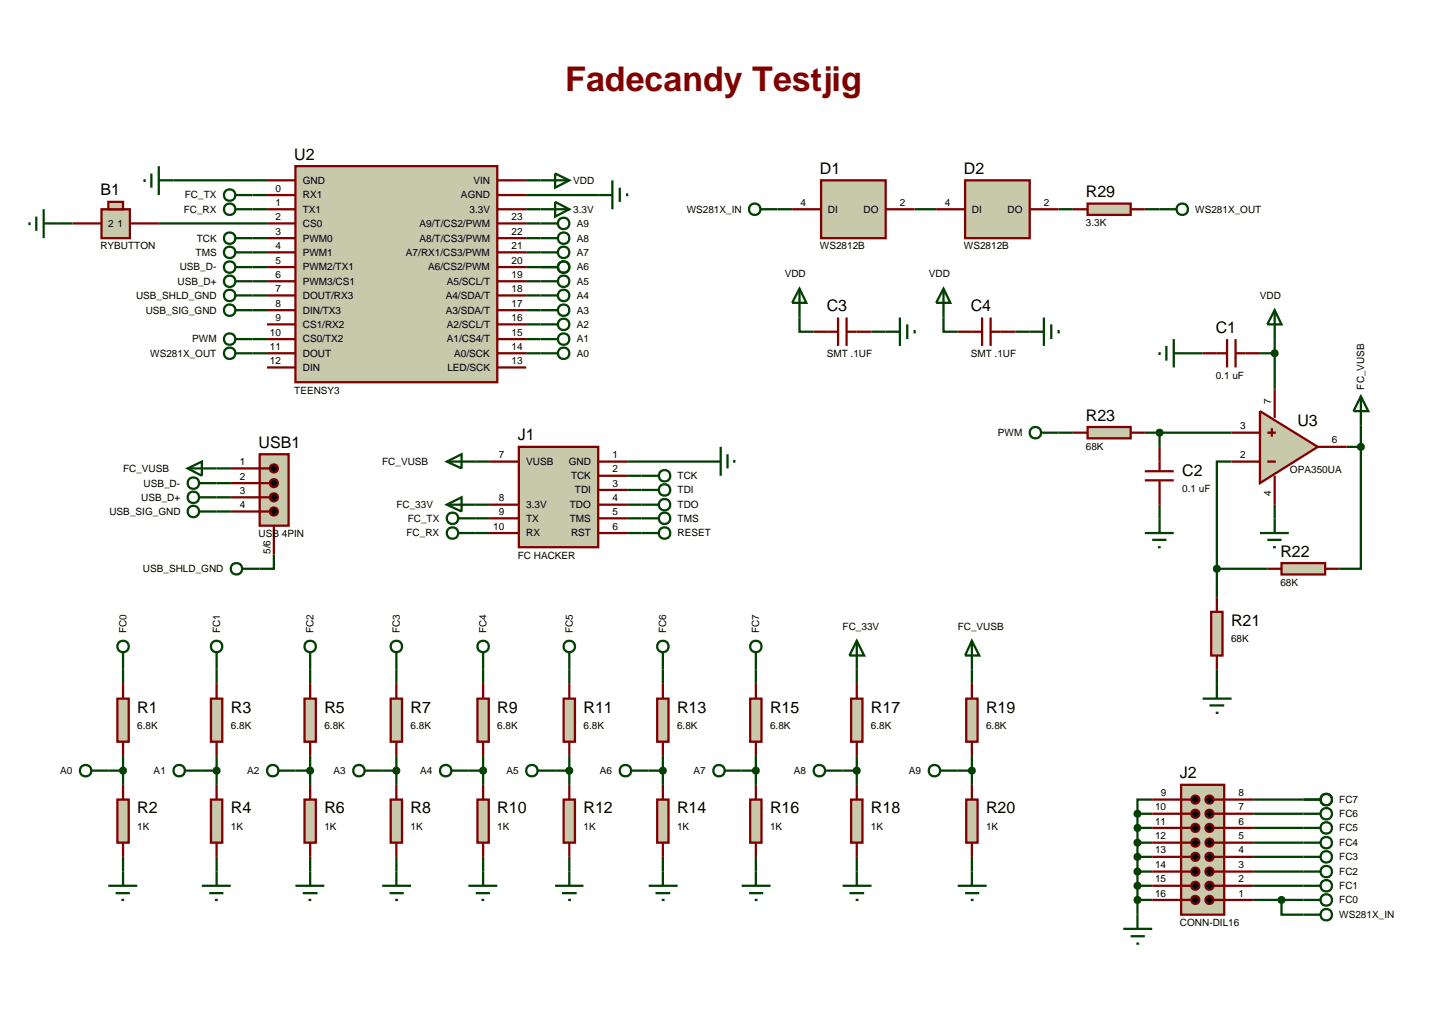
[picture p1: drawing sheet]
<svg xmlns="http://www.w3.org/2000/svg" width="257mm" height="180mm" viewBox="0 0 257 180" stroke-linecap="round" stroke-linejoin="round" font-family="sans-serif">
<g fill="none" stroke="#004000" stroke-width=".4">
<path d="M10.2 39.4h2.6M28 39.4h19.1M30.6 31.8h16.5M44.5 34.4h2.6M44.5 36.9h2.6M92.8 31.8h2.5M92.8 34.4h12.7M92.8 36.9h2.5M92.8 39.4h2.5M137.1 36.9h2.6M161.3 36.9h3.8M186.7 36.9h2.5"/>
<path d="M201.9 36.9h2.6M44.5 42h2.6M44.5 44.5h2.6M44.5 47.1h2.6M44.5 49.6h2.6M44.5 52.1h2.6M44.5 54.7h2.6M44.5 59.8h2.6M92.8 42h2.5M92.8 44.5h2.5M92.8 47.1h2.5M92.8 49.6h2.5"/>
<path d="M92.8 52.1h2.5M92.8 54.7h2.5M92.8 59.8h2.5M92.8 57.2h2.5M141 56v2.5h2.5M153.7 58.5h2.5M166.4 56v2.5h2.5M179.1 58.5h2.5M224.8 59.8v8.9M44.5 62.3h2.6M92.8 62.3h2.5M186.7 76.3h2.5"/>
<path d="M201.9 76.3h15.3M204.5 76.3v2.5M209.5 62.3h2.6M222.2 62.3h2.6M237.5 78.8h2.5M240 78.8v21.5h-3.8M240 75v3.8M38.2 82.6h2.5M38.2 85.2h2.5M38.2 87.7h2.5M38.2 90.2h2.5M48.3 97.8v2.5h-2.5"/>
<path d="M83.9 81.4h2.5M83.9 89h2.5M83.9 91.4h2.5M83.9 94h2.5M110.6 81.4h13.9M110.6 89h2.5M110.6 91.4h2.5M110.6 94h2.5M110.6 83.9h2.5M110.6 86.4h2.5M204.5 89v2.4M217.2 81.4h-2.6v18.9"/>
<path d="M224.8 89v2.4M21.7 118.1v2.5M38.2 118.1v2.5M54.7 118.1v2.5M69.9 118.1v2.5M85.2 118.1v2.5M100.4 118.1v2.5M116.9 118.1v2.5M133.3 118.1v2.5M151.1 118.1v2.5M171.4 118.1v2.5M214.6 100.3v5.1"/>
<path d="M214.6 118.1v2.5M214.6 100.3h8.9M19.1 135.9h2.6M21.7 133.3v5.1M35.6 135.9h2.6M38.2 133.3v5.1M52.1 135.9h2.6M54.7 133.3v5.1M67.4 135.9h2.5M69.9 133.3v5.1M82.6 135.9h2.6M85.2 133.3v5.1"/>
<path d="M97.9 135.9h2.5M100.4 133.3v5.1M114.4 135.9h2.5M116.9 133.3v5.1M130.8 135.9h2.5M133.3 133.3v5.1M148.6 135.9h2.5M151.1 133.3v5.1M168.9 135.9h2.5M171.4 133.3v5.1M21.7 151.1v2.6M38.2 151.1v2.6"/>
<path d="M54.7 151.1v2.6M69.9 151.1v2.6M85.2 151.1v2.6M100.4 151.1v2.6M116.9 151.1v2.6M133.3 151.1v2.6M151.1 151.1v2.6M171.4 151.1v2.6M200.6 156.2h2.6M200.6 153.7h2.6M200.6 151.1h2.6M200.6 148.6h2.6"/>
<path d="M200.6 146h2.6M200.6 143.5h2.6M200.6 143.5v17.8M200.6 158.7h2.6M203.2 141h-2.6v2.5M221 156.2h8.9M221 153.7h8.9M221 151.1h8.9M221 148.6h8.9M221 146h8.9M221 143.5h8.9M221 141h8.9"/>
<path d="M221 158.7h8.9M226 158.7v2.6h3.9"/>
</g>
<path d="M52.1 29.3h35.6v38.1h-35.6z" fill="#c8c8aa" stroke="#800000" stroke-width=".4"/>
<g fill="none" stroke="#800000" stroke-width=".4">
<path d="M47.1 31.8h5M47.1 34.4h5M47.1 36.9h5M47.1 39.4h5M87.7 31.8h5.1M87.7 34.4h5.1M87.7 36.9h5.1M87.7 39.4h5.1M47.1 42h5M47.1 44.5h5M47.1 47.1h5M47.1 49.6h5"/>
<path d="M47.1 52.1h5M47.1 54.7h5M47.1 57.2h5M47.1 59.8h5M87.7 42h5.1M87.7 44.5h5.1M87.7 47.1h5.1M87.7 49.6h5.1M87.7 52.1h5.1M87.7 54.7h5.1M87.7 57.2h5.1M87.7 59.8h5.1"/>
<path d="M47.1 62.3h5M47.1 64.8h5M87.7 62.3h5.1M87.7 64.8h5.1"/>
</g>
<path d="M25.5 31.6v.5M26.7 30.6v2.5M28 31.8h2.6M28 29.3v5.1M95.3 31.8h5.1M97.9 30.6l2.5 1.2-2.5 1.3z" fill="none" stroke="#004000" stroke-width=".4"/>
<path d="M91.5 78.8h14v17.7h-14z" fill="#c8c8aa" stroke="#800000" stroke-width=".4"/>
<path d="M86.4 81.4h5.1M86.4 89h5.1M86.4 91.4h5.1M86.4 94h5.1M105.5 81.4h5.1M105.5 89h5.1M105.5 91.4h5.1M105.5 94h5.1M105.5 83.9h5.1M105.5 86.4h5.1" fill="none" stroke="#800000" stroke-width=".4"/>
<path d="M222.2 72.5l10.2 6.3-10.2 6.4z" fill="#c8c8aa" stroke="#800000" stroke-width=".4"/>
<path d="M217.2 76.3h5M223.5 76.3h1.5M224.3 75.5v1.5M224.8 68.7v5M232.4 78.8h5.1M217.2 81.4h5M223.5 81.4h1.5M224.8 83.9v5.1" fill="none" stroke="#800000" stroke-width=".4"/>
<g fill="none" stroke="#004000" stroke-width=".4">
<path d="M41.5 34.4h3M41.5 36.9h3M105.5 34.4h2.5M108 31.8v5.1M109.3 33.1v2.5M110.6 34.1v.5M41.5 42h3M41.5 44.5h3M41.5 47.1h3M41.5 49.6h3M41.5 52.1h3M41.5 54.7h3"/>
<path d="M41.5 59.8h3M41.5 62.3h3M229.9 158.7h3M229.9 156.2h3M229.9 153.7h3M229.9 151.1h3M229.9 148.6h3M229.9 146h3M229.9 143.5h3M229.9 141h3"/>
<circle cx="40.5" cy="34.4" r="1.01"/>
<circle cx="40.5" cy="36.9" r="1.01"/>
<circle cx="40.5" cy="52.1" r="1.01"/>
<circle cx="40.5" cy="42" r="1.01"/>
<circle cx="40.5" cy="54.7" r="1.01"/>
<circle cx="40.5" cy="47.1" r="1.01"/>
<circle cx="40.5" cy="59.8" r="1.01"/>
<circle cx="40.5" cy="49.6" r="1.01"/>
<circle cx="40.5" cy="44.5" r="1.01"/>
<circle cx="40.5" cy="62.3" r="1.01"/>
<circle cx="233.9" cy="156.2" r="1.01"/>
<circle cx="233.9" cy="143.5" r="1.01"/>
<circle cx="233.9" cy="148.6" r="1.01"/>
<circle cx="233.9" cy="146" r="1.01"/>
<circle cx="233.9" cy="158.7" r="1.01"/>
<circle cx="233.9" cy="141" r="1.01"/>
<circle cx="233.9" cy="153.7" r="1.01"/>
<circle cx="233.9" cy="151.1" r="1.01"/>
</g>
<path d="M208.3 138.4h7.6v22.9h-7.6z" fill="#c8c8aa" stroke="#800000" stroke-width=".4"/>
<g fill="none" stroke="#800000" stroke-width=".4">
<path d="M203.2 158.7h6.8M203.2 156.2h6.8M203.2 153.7h6.8M203.2 151.1h6.8M203.2 148.6h6.8M203.2 146h6.8M203.2 143.5h6.8M203.2 141h6.8M214.1 158.7h6.9M214.1 156.2h6.9M214.1 153.7h6.9M214.1 151.1h6.9"/>
<path d="M214.1 148.6h6.9M214.1 146h6.9M214.1 143.5h6.9M214.1 141h6.9"/>
</g>
<g fill="#000" stroke="#800000" stroke-width=".4">
<path d="M210.3 158.2l.5-.2-.7 .7zM210.8 158a.68 .68 0 0 1 .7 .7zM210.8 159.4l.7-.7a.68 .68 0 0 1-.7 .7zM210.1 158.7l.7 .7a.68 .68 0 0 1-.7-.7z"/>
<path d="M210.3 155.7l.5-.2-.7 .7zM210.8 155.5a.68 .68 0 0 1 .7 .7zM210.8 156.9l.7-.7a.68 .68 0 0 1-.7 .7zM210.1 156.2l.7 .7a.68 .68 0 0 1-.7-.7z"/>
<path d="M210.3 153.2l.5-.2-.7 .7zM210.8 153a.68 .68 0 0 1 .7 .7zM210.8 154.4l.7-.7a.68 .68 0 0 1-.7 .7zM210.1 153.7l.7 .7a.68 .68 0 0 1-.7-.7z"/>
<path d="M210.3 150.6l.5-.2-.7 .7zM210.8 150.4a.68 .68 0 0 1 .7 .7zM210.8 151.8l.7-.7a.68 .68 0 0 1-.7 .7zM210.1 151.1l.7 .7a.68 .68 0 0 1-.7-.7z"/>
<path d="M210.3 148.1l.5-.2-.7 .7zM210.8 147.9a.68 .68 0 0 1 .7 .7zM211.5 148.6a.68 .68 0 0 1-.7 .7zM210.1 148.6l.7 .7a.68 .68 0 0 1-.7-.7z"/>
<path d="M210.3 145.5l.5-.2-.7 .7zM210.8 145.3a.68 .68 0 0 1 .7 .7zM210.8 146.7l.7-.7a.68 .68 0 0 1-.7 .7zM210.1 146l.7 .7a.68 .68 0 0 1-.7-.7z"/>
<path d="M210.3 143l.5-.2-.7 .7zM210.8 142.8a.68 .68 0 0 1 .7 .7zM210.8 144.2l.7-.7a.68 .68 0 0 1-.7 .7zM210.1 143.5l.7 .7a.68 .68 0 0 1-.7-.7z"/>
<path d="M210.3 140.5l.5-.2-.7 .7zM210.8 140.3a.68 .68 0 0 1 .7 .7zM210.8 141.7l.7-.7a.68 .68 0 0 1-.7 .7zM210.1 141l.7 .7a.68 .68 0 0 1-.7-.7z"/>
<path d="M212.8 158.2l.5-.2-.7 .7zM213.3 158a.68 .68 0 0 1 .7 .7zM213.3 159.4l.7-.7a.68 .68 0 0 1-.7 .7zM212.6 158.7l.7 .7a.68 .68 0 0 1-.7-.7z"/>
<path d="M212.8 155.7l.5-.2-.7 .7zM213.3 155.5a.68 .68 0 0 1 .7 .7zM213.3 156.9l.7-.7a.68 .68 0 0 1-.7 .7zM212.6 156.2l.7 .7a.68 .68 0 0 1-.7-.7z"/>
<path d="M212.8 153.2l.5-.2-.7 .7zM213.3 153a.68 .68 0 0 1 .7 .7zM213.3 154.4l.7-.7a.68 .68 0 0 1-.7 .7zM212.6 153.7l.7 .7a.68 .68 0 0 1-.7-.7z"/>
<path d="M212.8 150.6l.5-.2-.7 .7zM213.3 150.4a.68 .68 0 0 1 .7 .7zM213.3 151.8l.7-.7a.68 .68 0 0 1-.7 .7zM212.6 151.1l.7 .7a.68 .68 0 0 1-.7-.7z"/>
<path d="M212.8 148.1l.5-.2-.7 .7zM213.3 147.9a.68 .68 0 0 1 .7 .7zM214 148.6a.68 .68 0 0 1-.7 .7zM212.6 148.6l.7 .7a.68 .68 0 0 1-.7-.7z"/>
<path d="M212.8 145.5l.5-.2-.7 .7zM213.3 145.3a.68 .68 0 0 1 .7 .7zM213.3 146.7l.7-.7a.68 .68 0 0 1-.7 .7zM212.6 146l.7 .7a.68 .68 0 0 1-.7-.7z"/>
<path d="M212.8 143l.5-.2-.7 .7zM213.3 142.8a.68 .68 0 0 1 .7 .7zM213.3 144.2l.7-.7a.68 .68 0 0 1-.7 .7zM212.6 143.5l.7 .7a.68 .68 0 0 1-.7-.7z"/>
<path d="M212.8 140.5l.5-.2-.7 .7zM213.3 140.3a.68 .68 0 0 1 .7 .7zM213.3 141.7l.7-.7a.68 .68 0 0 1-.7 .7zM212.6 141l.7 .7a.68 .68 0 0 1-.7-.7z"/>
</g>
<g fill="#000">
<path d="M210.1 158.7l.7-.7 .7 .7-.7 .7zM210.8 155.5l.7 .7-.7 .7-.7-.7zM210.1 153.7l.7-.7 .7 .7-.7 .7zM210.1 151.1l.7-.7 .7 .7-.7 .7zM210.1 148.6l.7-.7 .7 .7-.7 .7zM210.1 146l.7-.7 .7 .7-.7 .7zM210.8 142.8l.7 .7-.7 .7-.7-.7zM210.1 141l.7-.7 .7 .7-.7 .7zM212.6 158.7l.7-.7 .7 .7-.7 .7zM213.3 155.5l.7 .7-.7 .7-.7-.7zM212.6 153.7l.7-.7 .7 .7-.7 .7zM212.6 151.1l.7-.7 .7 .7-.7 .7z"/>
<path d="M212.6 148.6l.7-.7 .7 .7-.7 .7zM212.6 146l.7-.7 .7 .7-.7 .7zM213.3 142.8l.7 .7-.7 .7-.7-.7zM212.6 141l.7-.7 .7 .7-.7 .7z"/>
</g>
<path d="M200.3 143.1l.3-.1-.5 .5zM200.6 143l.4 .2 .1 .3zM201.1 143.5l-.1 .3-.4 .2zM200.1 143.5l.5 .5-.4-.2z" fill="#004000" stroke="#004000" stroke-width=".4"/>
<path d="M200.6 143l.5 .5-.5 .5-.5-.5z" fill="#004000"/>
<path d="M200.2 145.7l.4-.2-.5 .5zM200.6 145.5l.4 .2 .1 .3zM201.1 146l-.1 .3-.4 .2zM200.1 146l.5 .5-.4-.2z" fill="#004000" stroke="#004000" stroke-width=".4"/>
<path d="M200.6 145.5l.5 .5-.5 .5-.5-.5z" fill="#004000"/>
<path d="M200.2 148.3l.4-.2-.5 .5zM200.6 148.1l.4 .2 .1 .3zM201.1 148.6l-.1 .3-.4 .2zM200.1 148.6l.5 .5-.4-.2z" fill="#004000" stroke="#004000" stroke-width=".4"/>
<path d="M200.6 148.1l.5 .5-.5 .5-.5-.5z" fill="#004000"/>
<path d="M200.2 150.8l.4-.2-.5 .5zM200.6 150.6l.4 .2 .1 .3zM201.1 151.1l-.1 .3-.4 .2zM200.1 151.1l.5 .5-.4-.2z" fill="#004000" stroke="#004000" stroke-width=".4"/>
<path d="M200.6 150.6l.5 .5-.5 .5-.5-.5z" fill="#004000"/>
<path d="M200.2 153.4l.4-.2-.5 .5zM200.6 153.2l.4 .2 .1 .3zM201.1 153.7l-.1 .3-.4 .2zM200.1 153.7l.5 .5-.4-.2z" fill="#004000" stroke="#004000" stroke-width=".4"/>
<path d="M200.6 153.2l.5 .5-.5 .5-.5-.5z" fill="#004000"/>
<path d="M200.3 155.8l.3-.1-.5 .5zM200.6 155.7l.4 .2 .1 .3zM201.1 156.2l-.1 .3-.4 .2zM200.1 156.2l.5 .5-.4-.2z" fill="#004000" stroke="#004000" stroke-width=".4"/>
<path d="M200.6 155.7l.5 .5-.5 .5-.5-.5z" fill="#004000"/>
<g fill="none" stroke="#004000" stroke-width=".4">
<path d="M16.1 135.9h3"/>
<circle cx="15.1" cy="135.9" r="1.01"/>
</g>
<path d="M20.7 123.2h2v7.6h-2z" fill="#c8c8aa" stroke="#800000" stroke-width=".4"/>
<path d="M21.7 120.6v2.6M21.7 130.8v2.5" fill="none" stroke="#800000" stroke-width=".4"/>
<path d="M20.7 141h2v7.6h-2z" fill="#c8c8aa" stroke="#800000" stroke-width=".4"/>
<path d="M21.7 138.4v2.6M21.7 148.6v2.5" fill="none" stroke="#800000" stroke-width=".4"/>
<path d="M21.3 135.6l.4-.2-.5 .5zM21.7 135.4l.4 .2 .1 .3zM22.2 135.9l-.1 .3-.4 .2zM21.2 135.9l.5 .5-.3-.1z" fill="#004000" stroke="#004000" stroke-width=".4"/>
<path d="M21.2 135.9l.5-.5 .5 .5-.5 .5z" fill="#004000"/>
<g fill="none" stroke="#004000" stroke-width=".4">
<path d="M95.3 59.8h3.1M95.3 57.2h3.1M95.3 54.7h3.1M95.3 52.1h3.1M95.3 49.6h3.1M95.3 47.1h3.1M95.3 44.5h3.1M95.3 62.3h3.1M21.7 115v3.1M32.6 135.9h3M19.1 156.2h5.1M20.4 157.5h2.5"/>
<path d="M21.4 158.7h.5M21.7 153.7v2.5"/>
<circle cx="99.4" cy="49.6" r="1.01"/>
<circle cx="99.4" cy="57.2" r="1.01"/>
<circle cx="99.4" cy="44.5" r="1.01"/>
<circle cx="99.4" cy="47.1" r="1.01"/>
<circle cx="99.4" cy="59.8" r="1.01"/>
<circle cx="99.4" cy="52.1" r="1.01"/>
<circle cx="99.4" cy="54.7" r="1.01"/>
<circle cx="99.4" cy="62.3" r="1.01"/>
<circle cx="21.7" cy="114" r="1.01"/>
<circle cx="31.6" cy="135.9" r="1.01"/>
</g>
<path d="M37.2 123.2h2v7.6h-2z" fill="#c8c8aa" stroke="#800000" stroke-width=".4"/>
<path d="M38.2 120.6v2.6M38.2 130.8v2.5" fill="none" stroke="#800000" stroke-width=".4"/>
<path d="M37.2 141h2v7.6h-2z" fill="#c8c8aa" stroke="#800000" stroke-width=".4"/>
<path d="M38.2 138.4v2.6M38.2 148.6v2.5" fill="none" stroke="#800000" stroke-width=".4"/>
<path d="M37.9 135.5l.3-.1-.5 .5zM38.2 135.4l.3 .1 .2 .4zM38.7 135.9l-.2 .4-.3 .1zM37.7 135.9l.5 .5-.4-.2z" fill="#004000" stroke="#004000" stroke-width=".4"/>
<path d="M37.7 135.9l.5-.5 .5 .5-.5 .5z" fill="#004000"/>
<g fill="none" stroke="#004000" stroke-width=".4">
<path d="M38.2 115v3.1M49.1 135.9h3M35.6 156.2h5.1M36.9 157.5h2.5M37.9 158.7h.5M38.2 153.7v2.5"/>
<circle cx="38.2" cy="114" r="1.01"/>
<circle cx="48.1" cy="135.9" r="1.01"/>
</g>
<path d="M53.7 123.2h2v7.6h-2z" fill="#c8c8aa" stroke="#800000" stroke-width=".4"/>
<path d="M54.7 120.6v2.6M54.7 130.8v2.5" fill="none" stroke="#800000" stroke-width=".4"/>
<path d="M53.7 141h2v7.6h-2z" fill="#c8c8aa" stroke="#800000" stroke-width=".4"/>
<path d="M54.7 138.4v2.6M54.7 148.6v2.5" fill="none" stroke="#800000" stroke-width=".4"/>
<path d="M54.4 135.5l.3-.1-.5 .5zM54.7 135.4l.3 .1 .2 .4zM55.2 135.9l-.2 .4-.3 .1zM54.2 135.9l.5 .5-.4-.2z" fill="#004000" stroke="#004000" stroke-width=".4"/>
<path d="M54.7 135.4l.5 .5-.5 .5-.5-.5z" fill="#004000"/>
<g fill="none" stroke="#004000" stroke-width=".4">
<path d="M54.7 115v3.1M64.3 135.9h3.1M52.1 156.2h5.1M53.4 157.5h2.6M54.4 158.7h.5M54.7 153.7v2.5"/>
<circle cx="54.7" cy="114" r="1.01"/>
<circle cx="63.3" cy="135.9" r="1.01"/>
</g>
<path d="M68.9 123.2h2v7.6h-2z" fill="#c8c8aa" stroke="#800000" stroke-width=".4"/>
<path d="M69.9 120.6v2.6M69.9 130.8v2.5" fill="none" stroke="#800000" stroke-width=".4"/>
<path d="M68.9 141h2v7.6h-2z" fill="#c8c8aa" stroke="#800000" stroke-width=".4"/>
<path d="M69.9 138.4v2.6M69.9 148.6v2.5" fill="none" stroke="#800000" stroke-width=".4"/>
<path d="M69.5 135.6l.4-.2-.5 .5zM69.9 135.4l.3 .1 .2 .4zM70.4 135.9l-.1 .3-.4 .2zM69.4 135.9l.5 .5-.4-.2z" fill="#004000" stroke="#004000" stroke-width=".4"/>
<path d="M69.4 135.9l.5-.5 .5 .5-.5 .5z" fill="#004000"/>
<g fill="none" stroke="#004000" stroke-width=".4">
<path d="M69.9 115v3.1M79.6 135.9h3M67.4 156.2h5.1M68.7 157.5h2.5M69.7 158.7h.5M69.9 153.7v2.5"/>
<circle cx="69.9" cy="114" r="1.01"/>
<circle cx="78.6" cy="135.9" r="1.01"/>
</g>
<path d="M84.2 123.2h2v7.6h-2z" fill="#c8c8aa" stroke="#800000" stroke-width=".4"/>
<path d="M85.2 120.6v2.6M85.2 130.8v2.5" fill="none" stroke="#800000" stroke-width=".4"/>
<path d="M84.2 141h2v7.6h-2z" fill="#c8c8aa" stroke="#800000" stroke-width=".4"/>
<path d="M85.2 138.4v2.6M85.2 148.6v2.5" fill="none" stroke="#800000" stroke-width=".4"/>
<path d="M84.8 135.6l.4-.2-.5 .5zM85.2 135.4l.3 .1 .2 .4zM85.7 135.9l-.1 .3-.4 .2zM84.7 135.9l.5 .5-.4-.2z" fill="#004000" stroke="#004000" stroke-width=".4"/>
<path d="M84.7 135.9l.5-.5 .5 .5-.5 .5z" fill="#004000"/>
<g fill="none" stroke="#004000" stroke-width=".4">
<path d="M85.2 115v3.1M94.8 135.9h3.1M82.6 156.2h5.1M83.9 157.5h2.5M84.9 158.7h.5M85.2 153.7v2.5"/>
<circle cx="85.2" cy="114" r="1.01"/>
<circle cx="93.8" cy="135.9" r="1.01"/>
</g>
<path d="M99.4 123.2h2v7.6h-2z" fill="#c8c8aa" stroke="#800000" stroke-width=".4"/>
<path d="M100.4 120.6v2.6M100.4 130.8v2.5" fill="none" stroke="#800000" stroke-width=".4"/>
<path d="M99.4 141h2v7.6h-2z" fill="#c8c8aa" stroke="#800000" stroke-width=".4"/>
<path d="M100.4 138.4v2.6M100.4 148.6v2.5" fill="none" stroke="#800000" stroke-width=".4"/>
<path d="M100.1 135.5l.3-.1-.5 .5zM100.4 135.4l.3 .1 .2 .4zM100.9 135.9l-.2 .4-.3 .1zM99.9 135.9l.5 .5-.4-.2z" fill="#004000" stroke="#004000" stroke-width=".4"/>
<path d="M100.4 135.4l.5 .5-.5 .5-.5-.5z" fill="#004000"/>
<g fill="none" stroke="#004000" stroke-width=".4">
<path d="M100.4 115v3.1M111.3 135.9h3.1M97.9 156.2h5M99.1 157.5h2.6M100.2 158.7h.5M100.4 153.7v2.5"/>
<circle cx="100.4" cy="114" r="1.01"/>
<circle cx="110.3" cy="135.9" r="1.01"/>
</g>
<path d="M115.9 123.2h2v7.6h-2z" fill="#c8c8aa" stroke="#800000" stroke-width=".4"/>
<path d="M116.9 120.6v2.6M116.9 130.8v2.5" fill="none" stroke="#800000" stroke-width=".4"/>
<path d="M115.9 141h2v7.6h-2z" fill="#c8c8aa" stroke="#800000" stroke-width=".4"/>
<path d="M116.9 138.4v2.6M116.9 148.6v2.5" fill="none" stroke="#800000" stroke-width=".4"/>
<path d="M116.6 135.5l.3-.1-.5 .5zM116.9 135.4l.3 .1 .2 .4zM117.4 135.9l-.1 .3-.4 .2zM116.4 135.9l.5 .5-.4-.2z" fill="#004000" stroke="#004000" stroke-width=".4"/>
<path d="M116.9 135.4l.5 .5-.5 .5-.5-.5z" fill="#004000"/>
<g fill="none" stroke="#004000" stroke-width=".4">
<path d="M116.9 115v3.1M127.8 135.9h3M114.4 156.2h5.1M115.6 157.5h2.6M116.7 158.7h.5M116.9 153.7v2.5"/>
<circle cx="116.9" cy="114" r="1.01"/>
<circle cx="126.8" cy="135.9" r="1.01"/>
</g>
<path d="M132.3 123.2h2v7.6h-2z" fill="#c8c8aa" stroke="#800000" stroke-width=".4"/>
<path d="M133.3 120.6v2.6M133.3 130.8v2.5" fill="none" stroke="#800000" stroke-width=".4"/>
<path d="M132.3 141h2v7.6h-2z" fill="#c8c8aa" stroke="#800000" stroke-width=".4"/>
<path d="M133.3 138.4v2.6M133.3 148.6v2.5" fill="none" stroke="#800000" stroke-width=".4"/>
<path d="M133 135.5l.3-.1-.5 .5zM133.3 135.4l.3 .1 .2 .4zM133.8 135.9l-.2 .4-.3 .1zM132.8 135.9l.5 .5-.4-.2z" fill="#004000" stroke="#004000" stroke-width=".4"/>
<path d="M133.3 135.4l.5 .5-.5 .5-.5-.5z" fill="#004000"/>
<g fill="none" stroke="#004000" stroke-width=".4">
<path d="M95.3 36.9h5.1M97.9 35.6l2.5 1.3-2.5 1.3zM224.8 54.7l1.2 2.5h-2.5zM224.8 54.7v5.1M127.1 78.8v5.1M124.5 81.4h2.6M128.3 80.1v2.5M129.5 81.1v.5M133.3 115v3.1M130.8 156.2h5.1M132.1 157.5h2.5M133.1 158.7h.5"/>
<path d="M133.3 153.7v2.5"/>
<circle cx="133.3" cy="114" r="1.01"/>
</g>
<path d="M216.4 59.8v5M217.9 59.8v5M212.1 62.3h4.3M217.9 62.3h4.3" fill="none" stroke="#800000" stroke-width=".4"/>
<path d="M224.4 62l.4-.2-.5 .5zM224.8 61.8l.3 .1 .2 .4zM225.3 62.3l-.1 .3-.4 .2zM224.3 62.3l.5 .5-.4-.2z" fill="#004000" stroke="#004000" stroke-width=".4"/>
<path d="M224.3 62.3l.5-.5 .5 .5-.5 .5z" fill="#004000"/>
<path d="M207 59.8v5M204.5 62.1v.5M205.7 61v2.6M207 62.3h2.5M240 69.9l1.3 2.6h-2.6zM240 69.9v5.1" fill="none" stroke="#004000" stroke-width=".4"/>
<path d="M213.6 107.9h2v7.7h-2z" fill="#c8c8aa" stroke="#800000" stroke-width=".4"/>
<path d="M214.6 105.4v2.5M214.6 115.6v2.5" fill="none" stroke="#800000" stroke-width=".4"/>
<path d="M226 99.3h7.7v2h-7.7z" fill="#c8c8aa" stroke="#800000" stroke-width=".4"/>
<path d="M223.5 100.3h2.5M233.7 100.3h2.5" fill="none" stroke="#800000" stroke-width=".4"/>
<path d="M239.6 78.5l.4-.2-.5 .5zM240 78.3l.4 .2 .1 .3zM240.5 78.8l-.1 .3-.4 .2zM239.5 78.8l.5 .5-.4-.2z" fill="#004000" stroke="#004000" stroke-width=".4"/>
<path d="M239.5 78.8l.5-.5 .5 .5-.5 .5z" fill="#004000"/>
<path d="M222.2 94h5.1M223.5 95.2h2.5M224.5 96.5h.5M224.8 91.4v2.6M212.1 123.2h5.1M213.3 124.4h2.6M214.4 125.7h.5M214.6 120.6v2.6" fill="none" stroke="#004000" stroke-width=".4"/>
<path d="M214.2 100l.4-.2-.5 .5zM214.6 99.8l.4 .2 .1 .3zM215.1 100.3l-.1 .3-.4 .2zM214.1 100.3l.5 .5-.4-.2z" fill="#004000" stroke="#004000" stroke-width=".4"/>
<path d="M214.6 99.8l.5 .5-.5 .5-.5-.5z" fill="#004000"/>
<path d="M191.8 75.3h7.6v2h-7.6z" fill="#c8c8aa" stroke="#800000" stroke-width=".4"/>
<path d="M189.2 76.3h2.6M199.4 76.3h2.5M204.5 78.8v4.3M201.9 83.1h5.1M201.9 84.7h5.1M204.5 84.7v4.3" fill="none" stroke="#800000" stroke-width=".4"/>
<path d="M204.1 76l.4-.2-.5 .5zM204.5 75.8l.4 .2 .1 .3zM205 76.3l-.1 .3-.4 .2zM204 76.3l.5 .5-.4-.2z" fill="#004000" stroke="#004000" stroke-width=".4"/>
<path d="M204 76.3l.5-.5 .5 .5-.5 .5z" fill="#004000"/>
<g fill="none" stroke="#004000" stroke-width=".4">
<path d="M183.6 76.3h3.1M33.1 82.6l2.5-1.2v2.5zM33.1 82.6h5.1M35.1 85.2h3.1M35.1 87.7h3.1M78.8 81.4l2.6-1.3v2.5zM78.8 89l2.6-1.3v2.5zM78.8 81.4h5.1M78.8 89h5.1M80.9 94h3M80.9 91.4h3M113.1 94h3.1"/>
<path d="M113.1 89h3.1M113.1 91.4h3.1M113.1 83.9h3.1M113.1 86.4h3.1M201.9 94h5.1M203.2 95.2h2.5M204.2 96.5h.5M204.5 91.4v2.6"/>
<circle cx="182.6" cy="76.3" r="1.01"/>
<circle cx="34.1" cy="85.2" r="1.01"/>
<circle cx="34.1" cy="87.7" r="1.01"/>
<circle cx="79.8" cy="91.4" r="1.01"/>
<circle cx="79.8" cy="94" r="1.01"/>
<circle cx="117.2" cy="86.4" r="1.01"/>
<circle cx="117.2" cy="89" r="1.01"/>
<circle cx="117.2" cy="83.9" r="1.01"/>
<circle cx="117.2" cy="91.4" r="1.01"/>
<circle cx="117.2" cy="94" r="1.01"/>
</g>
<g fill="#c8c8aa" stroke="#800000" stroke-width=".4">
<path d="M17.9 36.9h5v5.1h-5z"/>
<path d="M19.1 35.6h2.6v1.3h-2.6z"/>
</g>
<path d="M12.8 39.4h5.1M22.9 39.4h5.1" fill="none" stroke="#800000" stroke-width=".4"/>
<path d="M5.2 39.2v.5M6.4 38.2v2.5M7.7 39.4h2.5M7.7 36.9v5.1" fill="none" stroke="#004000" stroke-width=".4"/>
<path d="M144.8 31.8h11.4v10.2h-11.4z" fill="#c8c8aa" stroke="#800000" stroke-width=".4"/>
<path d="M139.7 36.9h5.1M156.2 36.9h5.1" fill="none" stroke="#800000" stroke-width=".4"/>
<path d="M170.2 31.8h11.4v10.2h-11.4z" fill="#c8c8aa" stroke="#800000" stroke-width=".4"/>
<path d="M165.1 36.9h5.1M181.6 36.9h5.1M143.5 58.5h4.3M147.8 56v5M149.3 56v5M149.3 58.5h4.4M168.9 58.5h4.3M173.2 56v5M174.7 58.5h4.4M174.7 56v5" fill="none" stroke="#800000" stroke-width=".4"/>
<g fill="none" stroke="#004000" stroke-width=".4">
<path d="M134.1 36.9h3M204.5 36.9h3M141 50.9l1.2 2.5h-2.5zM141 50.9v5.1M156.2 58.5h2.5M158.7 56v5M160 57.2v2.6M161.3 58.2v.6M166.4 50.9l1.2 2.5h-2.5zM166.4 50.9v5.1M181.6 58.5h2.5M184.1 56v5"/>
<path d="M185.4 57.2v2.6M186.7 58.2v.6"/>
<circle cx="133.1" cy="36.9" r="1.01"/>
<circle cx="208.5" cy="36.9" r="1.01"/>
</g>
<path d="M191.8 35.9h7.6v2h-7.6z" fill="#c8c8aa" stroke="#800000" stroke-width=".4"/>
<path d="M189.2 36.9h2.6M199.4 36.9h2.5" fill="none" stroke="#800000" stroke-width=".4"/>
<g fill="none" stroke="#004000" stroke-width=".4">
<path d="M95.3 39.4h3.1M95.3 42h3.1M229.9 161.3h3"/>
<circle cx="99.4" cy="39.4" r="1.01"/>
<circle cx="99.4" cy="42" r="1.01"/>
<circle cx="233.9" cy="161.3" r="1.01"/>
</g>
<path d="M225.6 158.4l.4-.2-.5 .5zM226 158.2l.4 .2 .1 .3zM226.5 158.7l-.1 .3-.4 .2zM225.5 158.7l.5 .5-.4-.2z" fill="#004000" stroke="#004000" stroke-width=".4"/>
<path d="M226 158.2l.5 .5-.5 .5-.5-.5z" fill="#004000"/>
<path d="M45.8 80.1h5.1v12.6h-5.1z" fill="#c8c8aa" stroke="#800000" stroke-width=".4"/>
<path d="M40.7 82.6h6.9M40.7 85.2h6.9M40.7 87.7h6.9M40.7 90.2h6.9M48.3 92.7v5.1" fill="none" stroke="#800000" stroke-width=".4"/>
<g fill="#000" stroke="#800000" stroke-width=".4">
<path d="M47.8 82.1l.5-.2-.7 .7zM48.3 81.9a.68 .68 0 0 1 .7 .7zM48.3 83.3l.7-.7a.68 .68 0 0 1-.7 .7zM47.6 82.6l.7 .7a.68 .68 0 0 1-.7-.7z"/>
<path d="M47.8 84.7l.5-.2-.7 .7zM48.3 84.5a.68 .68 0 0 1 .7 .7zM48.3 85.9l.7-.7a.68 .68 0 0 1-.7 .7zM47.6 85.2l.7 .7a.68 .68 0 0 1-.7-.7z"/>
<path d="M47.8 87.2l.5-.2-.7 .7zM48.3 87a.68 .68 0 0 1 .7 .7zM49 87.7a.68 .68 0 0 1-.7 .7zM47.6 87.7l.7 .7a.68 .68 0 0 1-.7-.7z"/>
<path d="M47.8 89.7l.5-.2-.7 .7zM48.3 89.5a.68 .68 0 0 1 .7 .7zM48.3 90.9l.7-.7a.68 .68 0 0 1-.7 .7zM47.6 90.2l.7 .7a.68 .68 0 0 1-.7-.7z"/>
</g>
<path d="M48.3 81.9l.7 .7-.7 .7-.7-.7zM48.3 84.5l.7 .7-.7 .7-.7-.7zM48.3 87l.7 .7-.7 .7-.7-.7zM48.3 89.5l.7 .7-.7 .7-.7-.7z" fill="#000"/>
<g fill="none" stroke="#004000" stroke-width=".4">
<path d="M145.5 135.9h3.1"/>
<circle cx="144.5" cy="135.9" r="1.01"/>
</g>
<path d="M150.1 123.2h2v7.6h-2z" fill="#c8c8aa" stroke="#800000" stroke-width=".4"/>
<path d="M151.1 120.6v2.6M151.1 130.8v2.5" fill="none" stroke="#800000" stroke-width=".4"/>
<path d="M150.1 141h2v7.6h-2z" fill="#c8c8aa" stroke="#800000" stroke-width=".4"/>
<path d="M151.1 138.4v2.6M151.1 148.6v2.5" fill="none" stroke="#800000" stroke-width=".4"/>
<path d="M150.8 135.5l.3-.1-.5 .5zM151.1 135.4l.3 .1 .2 .4zM151.6 135.9l-.1 .3-.4 .2zM150.6 135.9l.5 .5-.4-.2z" fill="#004000" stroke="#004000" stroke-width=".4"/>
<path d="M151.1 135.4l.5 .5-.5 .5-.5-.5z" fill="#004000"/>
<g fill="none" stroke="#004000" stroke-width=".4">
<path d="M165.8 135.9h3.1M148.6 156.2h5.1M149.8 157.5h2.6M150.9 158.7h.5M151.1 153.7v2.5"/>
<circle cx="164.8" cy="135.9" r="1.01"/>
</g>
<path d="M170.4 123.2h2v7.6h-2z" fill="#c8c8aa" stroke="#800000" stroke-width=".4"/>
<path d="M171.4 120.6v2.6M171.4 130.8v2.5" fill="none" stroke="#800000" stroke-width=".4"/>
<path d="M170.4 141h2v7.6h-2z" fill="#c8c8aa" stroke="#800000" stroke-width=".4"/>
<path d="M171.4 138.4v2.6M171.4 148.6v2.5" fill="none" stroke="#800000" stroke-width=".4"/>
<path d="M171.1 135.5l.3-.1-.5 .5zM171.4 135.4l.3 .1 .2 .4zM171.9 135.9l-.2 .4-.3 .1zM170.9 135.9l.5 .5-.4-.2z" fill="#004000" stroke="#004000" stroke-width=".4"/>
<path d="M171.4 135.4l.5 .5-.5 .5-.5-.5z" fill="#004000"/>
<g fill="none" stroke="#004000" stroke-width=".4">
<path d="M35.1 90.2h3.1M42.8 100.3h3M151.1 113l1.3 2.6h-2.6zM151.1 113v5.1M171.4 113l1.3 2.6h-2.5zM171.4 113v5.1M168.9 156.2h5.1M170.2 157.5h2.5M171.2 158.7h.5M171.4 153.7v2.5M198.1 163.8h5.1M199.4 165.1h2.5"/>
<path d="M200.4 166.4h.5M200.6 161.3v2.5"/>
<circle cx="34.1" cy="90.2" r="1.01"/>
<circle cx="41.7" cy="100.3" r="1.01"/>
</g>
<path d="M200.2 158.4l.4-.2-.5 .5zM200.6 158.2l.4 .2 .1 .3zM201.1 158.7l-.1 .3-.4 .2zM200.1 158.7l.5 .5-.4-.2z" fill="#004000" stroke="#004000" stroke-width=".4"/>
<path d="M200.6 158.2l.5 .5-.5 .5-.5-.5z" fill="#004000"/>
<text font-size="6" fill="#800000" x="99.7" y="16">Fadecandy Testjig</text>
<g font-size="2.8">
<text x="51.9" y="28.2">U2</text>
<text x="17.7" y="34.5">B1</text>
<text x="144.6" y="30.7">D1</text>
<text x="170" y="30.7">D2</text>
<text x="191.5" y="34.8">R29</text>
<text x="145.8" y="54.9">C3</text>
<text x="171.2" y="54.9">C4</text>
<text x="214.4" y="58.7">C1</text>
<text x="91.3" y="77.7">J1</text>
<text x="191.5" y="74.2">R23</text>
<text x="228.8" y="75.2">U3</text>
<text x="45.6" y="79">USB1</text>
<text x="208.5" y="84">C2</text>
<text x="225.8" y="98.2">R22</text>
<text x="217.1" y="110.5">R21</text>
<text x="24.2" y="125.8">R1</text>
<text x="40.7" y="125.8">R3</text>
<text x="57.2" y="125.8">R5</text>
<text x="72.4" y="125.8">R7</text>
<text x="87.7" y="125.8">R9</text>
<text x="102.9" y="125.8">R11</text>
<text x="119.4" y="125.8">R13</text>
<text x="135.8" y="125.8">R15</text>
<text x="153.6" y="125.8">R17</text>
<text x="173.9" y="125.8">R19</text>
<text x="208.1" y="137.3">J2</text>
<text x="24.2" y="143.5">R2</text>
<text x="40.7" y="143.5">R4</text>
<text x="57.2" y="143.5">R6</text>
<text x="72.4" y="143.5">R8</text>
<text x="87.7" y="143.5">R10</text>
<text x="102.9" y="143.5">R12</text>
<text x="119.4" y="143.5">R14</text>
<text x="135.8" y="143.5">R16</text>
<text x="153.6" y="143.5">R18</text>
<text x="173.9" y="143.5">R20</text>
</g>
<g font-size="1.8">
<text x="32.6" y="35">FC_TX</text>
<text x="48.6" y="33.8">0</text>
<text x="53.4" y="32.4">GND</text>
<text x="53.4" y="35">RX1</text>
<text x="81.3" y="35">AGND</text>
<text x="83.5" y="32.4">VIN</text>
<text x="101.1" y="32.4">VDD</text>
<text x="19.1" y="40">2</text>
<text x="20.7" y="40">1</text>
<text x="32.4" y="37.5">FC_RX</text>
<text x="48.6" y="36.3">1</text>
<text x="48.6" y="38.8">2</text>
<text x="48.6" y="41.4">3</text>
<text x="53.4" y="37.5">TX1</text>
<text x="53.4" y="40">CS0</text>
<text x="74" y="40">A9/T/CS2/PWM</text>
<text x="82.8" y="37.5">3.3V</text>
<text x="90.2" y="41.4">22</text>
<text x="90.2" y="38.8">23</text>
<text x="101.1" y="37.5">3.3V</text>
<text x="101.7" y="40">A9</text>
<text x="121.1" y="37.5">WS281X_IN</text>
<text x="141.2" y="36.3">4</text>
<text x="146" y="37.5">DI</text>
<text x="152.3" y="37.5">DO</text>
<text x="158.7" y="36.3">2</text>
<text x="166.6" y="36.3">4</text>
<text x="171.4" y="37.5">DI</text>
<text x="177.7" y="37.5">DO</text>
<text x="184.1" y="36.3">2</text>
<text x="191.5" y="39.9">3.3K</text>
<text x="210.8" y="37.5">WS281X_OUT</text>
<text x="17.7" y="44">RYBUTTON</text>
<text x="31.7" y="47.7">USB_D-</text>
<text x="34.5" y="45.1">TMS</text>
<text x="34.7" y="42.6">TCK</text>
<text x="48.6" y="43.9">4</text>
<text x="48.6" y="46.5">5</text>
<text x="53.4" y="42.6">PWM0</text>
<text x="53.4" y="45.1">PWM1</text>
<text x="53.4" y="47.7">PWM2/TX1</text>
<text x="71.6" y="45.1">A7/RX1/CS3/PWM</text>
<text x="74" y="42.6">A8/T/CS3/PWM</text>
<text x="75.5" y="47.7">A6/CS2/PWM</text>
<text x="90.2" y="46.5">20</text>
<text x="90.2" y="43.9">21</text>
<text x="101.7" y="47.7">A6</text>
<text x="101.7" y="45.1">A7</text>
<text x="101.7" y="42.6">A8</text>
<text x="144.6" y="44">WS2812B</text>
<text x="170" y="44">WS2812B</text>
<text x="24" y="52.7">USB_SHLD_GND</text>
<text x="31.3" y="50.2">USB_D+</text>
<text x="48.6" y="49">6</text>
<text x="48.6" y="51.5">7</text>
<text x="53.4" y="50.2">PWM3/CS1</text>
<text x="53.4" y="52.7">DOUT/RX3</text>
<text x="78.6" y="52.7">A4/SDA/T</text>
<text x="78.8" y="50.2">A5/SCL/T</text>
<text x="90.2" y="51.5">18</text>
<text x="90.2" y="49">19</text>
<text x="101.7" y="52.7">A4</text>
<text x="101.7" y="50.2">A5</text>
<text x="138.4" y="48.9">VDD</text>
<text x="163.8" y="48.9">VDD</text>
<text x="222.2" y="52.7">VDD</text>
<text x="25.7" y="55.3">USB_SIG_GND</text>
<text x="47.6" y="59.2">10</text>
<text x="48.6" y="54.1">8</text>
<text x="48.6" y="56.6">9</text>
<text x="53.4" y="55.3">DIN/TX3</text>
<text x="53.4" y="57.8">CS1/RX2</text>
<text x="78.6" y="55.3">A3/SDA/T</text>
<text x="78.8" y="57.8">A2/SCL/T</text>
<text x="90.2" y="59.2">15</text>
<text x="90.2" y="56.6">16</text>
<text x="90.2" y="54.1">17</text>
<text x="101.7" y="57.8">A2</text>
<text x="101.7" y="55.3">A3</text>
<text x="26.5" y="62.9">WS281X_OUT</text>
<text x="33.9" y="60.4">PWM</text>
<text x="47.6" y="61.7">11</text>
<text x="47.6" y="64.2">12</text>
<text x="53.4" y="60.4">CS0/TX2</text>
<text x="53.4" y="62.9">DOUT</text>
<text x="53.4" y="65.4">DIN</text>
<text x="78.8" y="60.4">A1/CS4/T</text>
<text x="78.9" y="65.4">LED/SCK</text>
<text x="80.1" y="62.9">A0/SCK</text>
<text x="90.2" y="64.2">13</text>
<text x="90.2" y="61.7">14</text>
<text x="101.7" y="62.9">A0</text>
<text x="101.7" y="60.4">A1</text>
<text x="145.8" y="63">SMT .1UF</text>
<text x="171.2" y="63">SMT .1UF</text>
<text x="51.9" y="69.4">TEENSY3</text>
<text x="214.4" y="66.9">0.1 uF</text>
<text x="224.2" y="71.2" transform="rotate(-90 224.2 71.2)">7</text>
<text x="240.6" y="68.7" transform="rotate(-90 240.6 68.7)">FC_VUSB</text>
<text x="176" y="76.9">PWM</text>
<text x="218.7" y="75.7">3</text>
<text x="21.7" y="83.2">FC_VUSB</text>
<text x="42.3" y="82">1</text>
<text x="67.4" y="82">FC_VUSB</text>
<text x="88" y="80.8">7</text>
<text x="92.8" y="82">VUSB</text>
<text x="100.3" y="82">GND</text>
<text x="108" y="80.8">1</text>
<text x="108" y="83.3">2</text>
<text x="191.5" y="79.3">68K</text>
<text x="218.7" y="80.8">2</text>
<text x="227.5" y="83.4">OPA350UA</text>
<text x="234.9" y="78.2">6</text>
<text x="24.9" y="88.3">USB_D+</text>
<text x="25.3" y="85.8">USB_D-</text>
<text x="42.3" y="84.6">2</text>
<text x="42.3" y="87.1">3</text>
<text x="42.3" y="89.6">4</text>
<text x="69.9" y="89.6">FC_33V</text>
<text x="88" y="88.4">8</text>
<text x="92.8" y="89.6">3.3V</text>
<text x="100.5" y="89.6">TDO</text>
<text x="100.7" y="84.5">TCK</text>
<text x="101.4" y="87">TDI</text>
<text x="108" y="85.8">3</text>
<text x="108" y="88.4">4</text>
<text x="119.5" y="84.5">TCK</text>
<text x="119.5" y="87">TDI</text>
<text x="119.5" y="89.6">TDO</text>
<text x="208.5" y="86.8">0.1 uF</text>
<text x="224.2" y="87.4" transform="rotate(-90 224.2 87.4)">4</text>
<text x="19.3" y="90.8">USB_SIG_GND</text>
<text x="45.6" y="94.7">USB 4PIN</text>
<text x="71.7" y="94.6">FC_RX</text>
<text x="71.9" y="92">FC_TX</text>
<text x="87" y="93.4">10</text>
<text x="88" y="90.8">9</text>
<text x="92.8" y="92">TX</text>
<text x="92.8" y="94.6">RX</text>
<text x="100.5" y="92">TMS</text>
<text x="100.7" y="94.6">RST</text>
<text x="108" y="90.8">5</text>
<text x="108" y="93.4">6</text>
<text x="119.5" y="92">TMS</text>
<text x="119.5" y="94.6">RESET</text>
<text x="25.2" y="100.9">USB_SHLD_GND</text>
<text x="47.7" y="97.7" transform="rotate(-90 47.7 97.7)">5/6</text>
<text x="91.3" y="98.5">FC HACKER</text>
<text x="225.8" y="103.3">68K</text>
<text x="22.3" y="111.7" transform="rotate(-90 22.3 111.7)">FC0</text>
<text x="38.8" y="111.7" transform="rotate(-90 38.8 111.7)">FC1</text>
<text x="55.3" y="111.7" transform="rotate(-90 55.3 111.7)">FC2</text>
<text x="70.5" y="111.7" transform="rotate(-90 70.5 111.7)">FC3</text>
<text x="85.8" y="111.7" transform="rotate(-90 85.8 111.7)">FC4</text>
<text x="101" y="111.7" transform="rotate(-90 101 111.7)">FC5</text>
<text x="117.5" y="111.7" transform="rotate(-90 117.5 111.7)">FC6</text>
<text x="133.9" y="111.7" transform="rotate(-90 133.9 111.7)">FC7</text>
<text x="148.6" y="111.1">FC_33V</text>
<text x="168.9" y="111.1">FC_VUSB</text>
<text x="217.1" y="113.3">68K</text>
<text x="24.2" y="128.6">6.8K</text>
<text x="40.7" y="128.6">6.8K</text>
<text x="57.2" y="128.6">6.8K</text>
<text x="72.4" y="128.6">6.8K</text>
<text x="87.7" y="128.6">6.8K</text>
<text x="102.9" y="128.6">6.8K</text>
<text x="119.4" y="128.6">6.8K</text>
<text x="135.8" y="128.6">6.8K</text>
<text x="153.6" y="128.6">6.8K</text>
<text x="173.9" y="128.6">6.8K</text>
<text x="10.6" y="136.5">A0</text>
<text x="27.1" y="136.5">A1</text>
<text x="43.6" y="136.5">A2</text>
<text x="58.8" y="136.5">A3</text>
<text x="74.1" y="136.5">A4</text>
<text x="89.3" y="136.5">A5</text>
<text x="105.8" y="136.5">A6</text>
<text x="122.3" y="136.5">A7</text>
<text x="140" y="136.5">A8</text>
<text x="160.3" y="136.5">A9</text>
<text x="203.7" y="142.9">10</text>
<text x="204.7" y="140.4">9</text>
<text x="218.4" y="142.9">7</text>
<text x="218.4" y="140.4">8</text>
<text x="236.2" y="141.6">FC7</text>
<text x="24.2" y="146.4">1K</text>
<text x="40.7" y="146.4">1K</text>
<text x="57.2" y="146.4">1K</text>
<text x="72.4" y="146.4">1K</text>
<text x="87.7" y="146.4">1K</text>
<text x="102.9" y="146.4">1K</text>
<text x="119.4" y="146.4">1K</text>
<text x="135.8" y="146.4">1K</text>
<text x="153.6" y="146.4">1K</text>
<text x="173.9" y="146.4">1K</text>
<text x="203.7" y="148">12</text>
<text x="203.7" y="145.4">11</text>
<text x="218.4" y="148">5</text>
<text x="218.4" y="145.4">6</text>
<text x="236.2" y="149.2">FC4</text>
<text x="236.2" y="146.6">FC5</text>
<text x="236.2" y="144.1">FC6</text>
<text x="203.7" y="155.6">15</text>
<text x="203.7" y="153.1">14</text>
<text x="203.7" y="150.5">13</text>
<text x="218.4" y="155.6">2</text>
<text x="218.4" y="153.1">3</text>
<text x="218.4" y="150.5">4</text>
<text x="236.2" y="154.3">FC2</text>
<text x="236.2" y="151.7">FC3</text>
<text x="203.7" y="158.1">16</text>
<text x="218.4" y="158.1">1</text>
<text x="236.2" y="159.3">FC0</text>
<text x="236.2" y="156.8">FC1</text>
<text x="236.2" y="161.9">WS281X_IN</text>
<text x="208.1" y="163.3">CONN-DIL16</text>
</g>
</svg>
